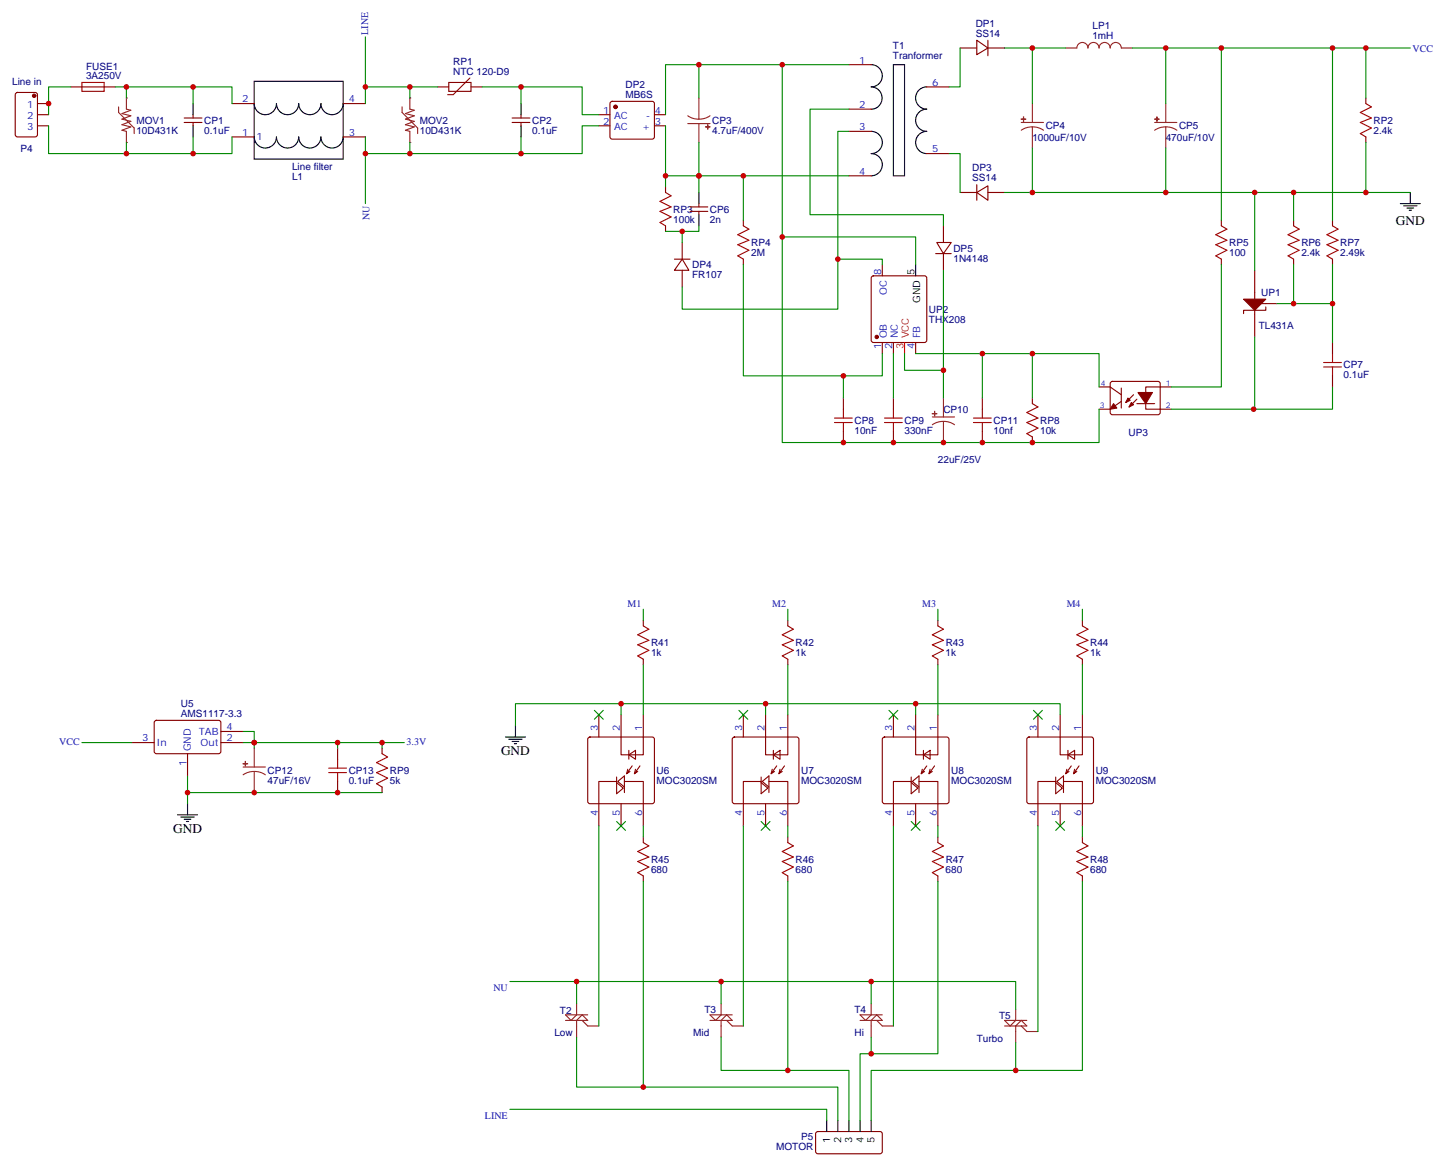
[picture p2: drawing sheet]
<svg xmlns="http://www.w3.org/2000/svg" width="459mm" height="370mm" viewBox="0 0 459 370" stroke-linecap="round" stroke-linejoin="round" font-family="sans-serif">
<path d="M204.2 198.7l1.7 1-3.5 1.8 3.5 1.8-3.5 1.4 3.5 1.7-3.5 1.8 1.8 1.1M250 198.7l1.8 1-3.6 1.8 3.6 1.8-3.6 1.4 3.6 1.7-3.6 1.8 1.8 1.1M297.6 198.7l1.8 1-3.5 1.8 3.5 1.8-3.5 1.4 3.5 1.7-3.5 1.8 1.7 1.1M343.5 198.7l1.8 1-3.6 1.8 3.6 1.8-3.6 1.4 3.6 1.7-3.6 1.8 1.8 1.1M204.2 267.5l1.7 1-3.5 1.8 3.5 1.8-3.5 1.4 3.5 1.7-3.5 1.8 1.8 1.1M250 267.5l1.8 1-3.6 1.8 3.6 1.8-3.6 1.4 3.6 1.7-3.6 1.8 1.8 1.1M297.6 267.5l1.8 1-3.5 1.8 3.5 1.8-3.5 1.4 3.5 1.7-3.5 1.8 1.7 1.1M343.5 267.5l1.8 1-3.6 1.8 3.6 1.8-3.6 1.4 3.6 1.7-3.6 1.8 1.8 1.1" fill="none" stroke="#a10000" stroke-width=".35"/>
<g fill="none" stroke="#870000" stroke-width=".35">
<path d="M58.5 38.9h5.6M58.5 37.5h5.6M61.3 36.4v1.1M61.3 38.9v1M73.6 32.9h7.1M108.9 32.9h7.1M73.6 43.5h7.1M108.9 43.5h7.1M204.2 196.9v1.8M250 196.9v1.8M297.6 196.9v1.8M343.5 196.9v1.8"/>
<path d="M204.2 209.3v1.7M250 209.3v1.7M297.6 209.3v1.7M343.5 209.3v1.7M186.7 234.2l.5-.2h19.8l.5 .2 .2 .5v19.7l-.3 .5-.4 .2h-19.8l-.5-.2-.2-.5v-19.7zM190 226.9v7.1M197.1 226.9v12.7h7.1v-12.7M199.6 239.6l2.1-1.4v2.8zM199.6 238.2v2.8M232.6 234.2l.5-.2h19.7l.5 .2 .2 .5v19.7l-.2 .5-.5 .2h-19.7l-.5-.2-.2-.5v-19.7zM235.9 226.9v7.1M243 226.9v12.7h7v-12.7"/>
<path d="M245.4 239.6l2.1-1.4v2.8zM245.4 238.2v2.8M280.2 234.2l.5-.2h19.8l.5 .2 .2 .5v19.7l-.3 .5-.4 .2h-19.8l-.5-.2-.2-.5v-19.7zM283.5 226.9v7.1M290.6 226.9v12.7h7v-12.7M293.1 239.6l2.1-1.4v2.8zM293.1 238.2v2.8M326.1 234.2l.5-.2h19.7l.5 .2 .2 .5v19.7l-.2 .5-.5 .2h-19.7l-.5-.2-.2-.5v-19.7zM329.4 226.9v7.1M336.4 226.9v12.7h7.1v-12.7M338.9 239.6l2.1-1.4v2.8zM338.9 238.2v2.8"/>
<path d="M195.7 248.1h-5.7v14.1M195.7 246.7v5.3l2.1-1.8-2.1-1.8M197.1 255.1v7.1M198.2 248.1h6v14.1M198.2 249.8l-2.2-1.7 2.2-1.8v5.3M199.2 244.2l-.3 1.4M200.6 243.1l-1.7 2.5 1-.7M201.7 244.2l-.4 1.4M203.1 243.1l-1.8 2.5 1.1-.7M241.5 248.1h-5.6v14.1M241.5 246.7v5.3l2.2-1.8-2.2-1.8M243 255.1v7.1"/>
<path d="M244 248.1h6v14.1M244 249.8l-2.1-1.7 2.1-1.8v5.3M245.1 244.2l-.4 1.4M246.5 243.1l-1.8 2.5 1.1-.7M247.5 244.2l-.3 1.4M249 243.1l-1.8 2.5 1-.7M289.2 248.1h-5.7v14.1M289.2 246.7v5.3l2.1-1.8-2.1-1.8M290.6 255.1v7.1M291.6 248.1h6v14.1M291.6 249.8l-2.1-1.7 2.1-1.8v5.3M292.7 244.2l-.4 1.4"/>
<path d="M294.1 243.1l-1.8 2.5 1.1-.7M295.2 244.2l-.4 1.4M296.6 243.1l-1.8 2.5 1.1-.7M335 248.1h-5.6v14.1M335 246.7v5.3l2.1-1.8-2.1-1.8M336.4 255.1v7.1M337.5 248.1h6v14.1M337.5 249.8l-2.1-1.7 2.1-1.8v5.3M338.6 244.2l-.4 1.4M340 243.1l-1.8 2.5 1.1-.7M341 244.2l-.3 1.4M342.4 243.1l-1.7 2.5 1-.7"/>
<path d="M204.2 265.7v1.8M204.2 278.1v1.7M250 265.7v1.8M250 278.1v1.7M297.6 265.7v1.8M297.6 278.1v1.7M343.5 265.7v1.8M343.5 278.1v1.7M259.1 359.4l.4-.2 20.1 .1 .4 .6-.1 5.9-.6 .5-20-.1-.5-.7v-5.6z"/>
</g>
<path d="M61.3 32.9v3.5M61.3 39.9v3.6M80.7 25.8h28.2v24.7h-28.2zM80.7 32.9a3.5 3.5 0 0 0 3.5 3.5 3.5 3.5 0 0 0 3.5-3.5 3.5 3.5 0 0 0 3.6 3.5 3.5 3.5 0 0 0 3.5-3.5 3.5 3.5 0 0 0 3.5 3.5 3.5 3.5 0 0 0 3.5-3.5 3.5 3.5 0 0 0 3.6 3.5 3.5 3.5 0 0 0 3.5-3.5M80.7 43.5a3.5 3.5 0 0 0 3.5 3.5 3.5 3.5 0 0 0 3.5-3.5 3.5 3.5 0 0 0 3.6 3.5 3.5 3.5 0 0 0 3.5-3.5 3.5 3.5 0 0 0 3.5 3.5 3.5 3.5 0 0 0 3.5-3.5 3.5 3.5 0 0 0 3.6 3.5 3.5 3.5 0 0 0 3.5-3.5M262.4 355.7v3.5M265.9 355.7v3.5M269.4 355.7v3.5M272.9 355.7v3.5M276.5 355.7v3.5" fill="none" stroke="#000" stroke-width=".35"/>
<g fill="none" stroke="#8c2424" stroke-width=".35">
<path d="M37.6 33.9v1.8l5 4.9v1.8M40.1 31.1v3.5l1.4 .4-2.8 1.1 2.8 .7-2.8 1 2.8 .7-2.8 1.1 2.8 .7-2.8 1 1.4 .4v3.5M183 318.6v3.6l-1.8 1.7-1.7-1.7h7M228.8 318.6v3.6l-1.7 1.7-1.8-1.7h7.1M276.5 318.6v3.6l-1.8 1.7-1.8-1.7h7.1M179.5 323.9h7l-1.8-1.7-1.7 1.7v5.3M184.7 323.9l1.8 1.8h3.5M225.3 323.9h7.1l-1.8-1.7-1.8 1.7v5.3M230.6 323.9l1.8 1.8h3.5M272.9 323.9h7.1l-1.8-1.7-1.7 1.7v5.3M278.2 323.9l1.8 1.8h3.5M318.8 325.7h7.1l-1.8-1.8-1.8 1.8v5.3"/>
<path d="M322.3 320.4v3.5l-1.7 1.8-1.8-1.8h7.1M324.1 325.7l1.8 1.7h3.5"/>
</g>
<g fill="#8c2424">
<circle cx="40.1" cy="31.1" r=".18"/>
<circle cx="40.1" cy="45.2" r=".18"/>
</g>
<path d="M22.5 27.6h14.1M138.9 27.6h3.5M142.4 26.2h7.1v2.8h-7.1zM149.1 24.8l-5.3 5.3h-1.7M149.5 27.6h3.5" fill="none" stroke="#870000" stroke-width=".35"/>
<path d="M26 26.2h7.1v2.8h-7.1z" fill="none" stroke="#a10000" stroke-width=".35"/>
<path d="M127.6 33.9v1.8l4.9 4.9v1.8M130.1 31.1v3.5l1.4 .4-2.8 1.1 2.8 .7-2.8 1 2.8 .7-2.8 1.1 2.8 .7-2.8 1 1.4 .4v3.5" fill="none" stroke="#8c2424" stroke-width=".35"/>
<g fill="#8c2424">
<circle cx="130.1" cy="31.1" r=".18"/>
<circle cx="130.1" cy="45.2" r=".18"/>
</g>
<g fill="none" stroke="#870000" stroke-width=".35">
<path d="M304.7 15.2h5.3M310 12.8l3.5 2.4-3.5 2.2zM313.5 12.8v4.9M313.5 15.2h5.3M5.1 29.6l.4-.2h5.7l.6 .4 .1 13-.5 .6-5.9 .1-.6-.5-.1-12.9zM11.9 36.4h3.5M11.9 39.9h3.5M11.9 32.9h3.5M162.5 38.9h5.7M162.5 37.5h5.7M165.3 36.4v1.1M165.3 38.9v1"/>
<path d="M190 36.4h3.6M190 39.9h3.6M193.8 32.4l.5-.2h12.7l.5 .2 .2 .5v10.6l-.3 .5-.4 .2h-12.7l-.5-.3-.2-.4v-10.6zM207.7 36.4h3.5M207.7 39.9h3.5M269.4 20.5h7.1M269.4 34.6h7.1M294.1 27.6h7.1M433.5 31.1v1.8M211.2 59.3v1.8M269.4 41.7h7.1M269.4 55.8h7.1"/>
<path d="M294.1 48.8h7.1M310 58.6v5M433.5 43.5v1.7M211.2 71.7v1.7M216.5 77v5.3M219 67.1h5.6M219 65.7h5.6M221.8 64.6v1.1M221.8 67.1v1.1M235.9 69.9v1.8M297.3 77h4.6l-2.5 3.5zM299.4 71.7v5.3"/>
<path d="M304.7 61.1h5.3M310 61.1l3.5-2.1v4.6zM313.5 61.1h5.3M387.6 69.9v1.8M410.5 69.9v1.8M422.9 69.9v1.8M214 82.3h5M216.5 82.3l2.1 3.5h-4.6zM216.5 85.8v5.3M235.9 82.3v1.7M276.7 87.8l.5-.2h16.2l.5 .2 .2 .5v19.7l-.2 .5-.5 .2h-16.2l-.5-.2-.2-.5v-19.7zM280 84v3.6"/>
<path d="M296.9 80.5h5M299.4 80.5v5.3M387.6 82.3v1.7M398.2 85.8v9.2M398.2 98.5v8.5M400.3 96.4h4.9M401.7 97.4v1.1h-7v1.1M410.5 82.3v1.7M422.9 82.3v1.7M280 108.7v3.6M283.5 108.7v3.6M290.6 108.7v3.6"/>
<path d="M422.9 108.7v3.6M422.9 119.3v3.5M267.7 126.4v3.5M267.7 136.9v3.6M283.5 126.4v3.5M283.5 136.9v3.6M311.7 126.4v3.5M311.7 136.9v3.6M327.6 126.4v1.7M327.6 138.7v1.8M348.8 122.8h3.5l3.5 2.5M352.6 121.3l.4-.2h14.8l.4 .7-.1 9.4-.6 .5-14.7-.1-.5-.6v-9.2z"/>
<path d="M355.8 127.4l-3.5 2.5h-3.5M355.8 123.2v6.3M359.7 125.3l-2.4 2.5M360.8 126.7l-2.5 2.5M360.8 128.1h5.6M371.7 122.8h-8.1v7.1h8.1M41.9 235.7h7M49.2 228.9l.4-.2h20.1l.4 .7-.1 9.4-.6 .5-20-.1-.5-.7v-9.1zM59.5 239.3v7M70.1 235.7h7.1M70.1 232.2h7.1M107.1 237.5v3.5"/>
<path d="M121.2 237.5v1.8M107.1 248.1v3.5M121.2 249.8v1.8"/>
</g>
<g fill="none" stroke="#000" stroke-width=".35">
<path d="M165.3 32.9v3.5M165.3 39.9v3.6M276.5 20.5a3.5 3.5 0 0 1 3.5 3.6 3.5 3.5 0 0 1-3.5 3.5 3.5 3.5 0 0 1 3.4 3.5 3.5 3.5 0 0 1-3.4 3.6M283.5 20.5h3.6v35.3h-3.6zM294.1 27.6a3.5 3.5 0 0 0-3.5 3.5 3.5 3.5 0 0 0 3.5 3.5 3.5 3.5 0 0 0-3.5 3.6 3.5 3.5 0 0 0 3.5 3.5 3.5 3.5 0 0 0-3.5 3.5 3.5 3.5 0 0 0 3.5 3.6M276.5 41.7a3.5 3.5 0 0 1 3.5 3.5 3.5 3.5 0 0 1-3.5 3.6 3.5 3.5 0 0 1 3.5 3.5 3.5 3.5 0 0 1-3.5 3.5M221.8 61.1v3.5M221.8 68.2v3.5M444.4 64.6h6.3M445.5 65.3h4.2M446.5 66h2.1M447.2 66.7h.7"/>
<path d="M447.6 61.1v3.5M290.6 84v3.6M160.4 234h6.4M161.5 234.7h4.2M162.5 235.4h2.1M163.2 236.1h.7M163.6 230.4v3.6M56.3 258.7h6.4M57.4 259.4h4.2M59.5 255.1v3.6M58.5 260.1h2.1M59.2 260.8h.7"/>
</g>
<g fill="#870000" stroke="#870000" stroke-width=".35">
<path d="M394.7 95h7l-3.5 3.5z"/>
<path d="M353.4 128.1l1 1.4-2.1 .4z"/>
<path d="M359 127.8l.7 .7-1.4 .7z"/>
<path d="M358 126.4l.7 .7-1.4 .7z"/>
<path d="M361.1 124.6h4.6l-2.1 3.5z"/>
<circle cx="195.3" cy="33.9" r=".53"/>
<circle cx="278.2" cy="107" r=".53"/>
<circle cx="10.8" cy="30.4" r=".53"/>
</g>
<g fill="#8c2424" stroke="#8c2424" stroke-width=".35">
<path d="M223.9 40.3h1.4z"/>
<path d="M224.6 39.6v1.4z"/>
<path d="M295.9 131.3h1.4z"/>
<path d="M296.6 130.6v1.4z"/>
<path d="M324.1 37.8l1.4 .1z"/>
<path d="M324.8 37.1v1.4z"/>
<path d="M77.2 242.4l1.4 .1z"/>
<path d="M77.9 241.7v1.4z"/>
<path d="M366.4 37.8l1.4 .1z"/>
<path d="M367.1 37.1l.1 1.4z"/>
</g>
<g fill="none" stroke="#8c2424" stroke-width=".35">
<path d="M338.2 15.2h3.5a1.76 1.76 0 0 1 1.8-1.7 1.76 1.76 0 0 1 1.8 1.7 1.76 1.76 0 0 1 1.7-1.7 1.76 1.76 0 0 1 1.8 1.7 1.76 1.76 0 0 1 1.8-1.7 1.76 1.76 0 0 1 1.7 1.7 1.76 1.76 0 0 1 1.8-1.7 1.76 1.76 0 0 1 1.7 1.7h3.6M218.3 36.8l1.6 .8 1.9 .2M218.3 39.2h7M221.8 31.1v6.7M221.8 39.2v6M225.3 36.8l-1.7 .8-1.8 .2M324.1 38.9h7.1M327.6 32.9v6M366.4 38.9h7.1M370 32.9v6M327.6 40.3l1.9 .2 1.7 .8M327.6 40.3l-1.8 .2-1.7 .8"/>
<path d="M327.6 40.3v6.7M370 40.3l1.8 .2 1.7 .8M370 40.3l-1.9 .2-1.7 .8M370 40.3v6.7M295.9 132.4h7M299.4 133.8l1.9 .2 1.6 .8M299.4 133.8l-1.8 .2-1.7 .8M299.4 126.4v6M299.4 133.8v6.7M80.7 237.5v6M77.2 243.5h7M80.7 244.9l1.8 .2 1.7 .9"/>
<path d="M80.7 244.9l-1.9 .2-1.6 .9M80.7 244.9v6.7"/>
</g>
<path d="M287.1 108.7v3.6" fill="none" stroke="#f00" stroke-width=".35"/>
<g fill="none" stroke="#a10000" stroke-width=".35">
<path d="M433.5 32.9l1.7 1-3.5 1.8 3.5 1.8-3.5 1.4 3.5 1.7-3.5 1.8 1.8 1.1M211.2 61.1l1.8 1.1-3.6 1.7 3.6 1.8-3.6 1.4 3.6 1.8-3.6 1.7 1.8 1.1M235.9 71.7l1.8 1-3.6 1.8 3.6 1.8-3.6 1.4 3.6 1.7-3.6 1.8 1.8 1.1M387.6 71.7l1.8 1-3.6 1.8 3.6 1.8-3.6 1.4 3.6 1.7-3.6 1.8 1.8 1.1M410.5 71.7l1.8 1-3.5 1.8 3.5 1.8-3.5 1.4 3.5 1.7-3.5 1.8 1.7 1.1M422.9 71.7l1.7 1-3.5 1.8 3.5 1.8-3.5 1.4 3.5 1.7-3.5 1.8 1.8 1.1M420.1 115.1h5.6M420.1 116.5h5.6M422.9 112.3v2.8M422.9 116.5v2.8M264.8 134.1h5.7M264.8 132.7h5.7"/>
<path d="M267.7 129.9v2.8M267.7 134.1v2.8M280.7 134.1h5.6M280.7 132.7h5.6M283.5 129.9v2.8M283.5 134.1v2.8M308.9 134.1h5.7M308.9 132.7h5.7M311.7 129.9v2.8M311.7 134.1v2.8M327.6 128.1l1.8 1.1-3.5 1.8 3.5 1.7-3.5 1.4 3.5 1.8-3.5 1.8 1.7 1M121.2 239.3l1.8 1-3.5 1.8 3.5 1.7-3.5 1.5 3.5 1.7-3.5 1.8 1.7 1"/>
<path d="M104.3 243.8h5.7M104.3 245.3h5.7M107.1 241v2.8M107.1 245.3v2.8"/>
</g>
<g fill="none" stroke="#008700" stroke-width=".35">
<path d="M116 11.7v15.9M304.7 15.2v12.4h-3.5M318.8 15.2h8.8v17.7M327.6 15.2h10.6M359.4 15.2h28.2v54.7M370 15.2v17.7M387.6 15.2h45.9v15.9M422.9 15.2v54.7M433.5 15.2h14.1M15.4 39.9v8.9h58.2v-5.3M22.5 27.6h-7.1v8.8M36.6 27.6h37v5.3"/>
<path d="M40.1 27.6v3.5M61.3 27.6v5.3M130.1 27.6v3.5M138.9 27.6h-22.9v5.3M153 27.6h31.7v8.8h5.3M165.3 27.6v5.3M190 39.9h-5.3v8.9h-54.6v-3.6M211.2 39.9v15.9h10.6v-10.6M221.8 31.1v-10.6h-10.6v15.9M221.8 20.5h47.6M248.2 20.5v120h100.6v-10.6M269.4 34.6h-12.3v33.6h42.3v3.5"/>
<path d="M40.1 45.2v3.6M61.3 43.5v5.3M116 43.5v5.3h14.1M116 48.8v15.8M165.3 43.5v5.3M211.2 55.8v3.5M235.9 55.8v14.1M269.4 41.7h-3.5v40.6h14.1v1.7M269.4 55.8h-47.6v5.3M301.2 48.8h3.5v12.3M327.6 47v14.1h70.6v24.7M370 47v14.1"/>
<path d="M433.5 45.2v15.9M211.2 73.4h5.3v3.6M221.8 71.7v1.7h-5.3M248.2 75.2h42.4v8.8M318.8 61.1h8.8M398.2 61.1h49.4M410.5 61.1v8.8M235.9 84v35.3h44.1v-7M265.9 82.3v15.8h-49.4v-7M299.4 85.8v31.7M387.6 84v38.8h-15.9M405.2 96.4h17.7v12.3"/>
<path d="M410.5 84v12.4M422.9 84v12.4M267.7 119.3v7.1M283.5 112.3v14.1M287.1 112.3v5.2h12.3v8.9M290.6 112.3h21.1v14.1M311.7 112.3h15.9v14.1M327.6 112.3h21.2v10.5M398.2 107v22.9h-26.5M422.9 122.8v7.1h-25.1M204.2 193.4v3.5M250 193.4v3.5"/>
<path d="M297.6 193.4v3.5M343.5 193.4v3.5M204.2 211v15.9M250 211v15.9M297.6 211v15.9M343.5 211v15.9M26 235.7h15.9M77.2 232.2h3.5v3.5h-3.5M107.1 235.7v1.8M121.2 235.7v1.8M128.3 235.7h-47.6v1.8M197.1 223.4h-33.5v7"/>
<path d="M197.1 226.9v-3.5h139.3v3.5M243 223.4v3.5M290.6 223.4v3.5M59.5 251.6h61.7M59.5 246.3v8.8M190 262.2v63.5M204.2 262.2v3.5M204.2 279.8v65.3M235.9 262.2v63.5M250 262.2v3.5M250 279.8v60M283.5 262.2v63.5"/>
<path d="M297.6 279.8v54.7h-21.1M297.6 262.2v3.5M329.4 262.2v65.2M343.5 279.8v60h-21.2M343.5 262.2v3.5M161.8 311.6h21.2M183 318.6v-7h139.3v8.8M228.8 311.6v7M276.5 311.6v7M183 329.2v15.9h82.9v10.6M228.8 329.2v10.6h40.6v15.9M276.5 329.2v5.3h-3.6v21.2"/>
<path d="M322.3 331v8.8h-45.8v15.9M161.8 352.1h100.6v3.6"/>
</g>
<g fill="#c00">
<circle cx="370" cy="15.2" r=".88"/>
<circle cx="433.5" cy="15.2" r=".88"/>
<circle cx="422.9" cy="15.2" r=".88"/>
<circle cx="387.6" cy="15.2" r=".88"/>
<circle cx="327.6" cy="15.2" r=".88"/>
<circle cx="397.8" cy="129.9" r=".88"/>
<circle cx="422.9" cy="96.4" r=".88"/>
<circle cx="211.2" cy="55.8" r=".88"/>
<circle cx="299.4" cy="117.5" r=".88"/>
<circle cx="248.2" cy="20.5" r=".88"/>
<circle cx="235.9" cy="55.8" r=".88"/>
<circle cx="221.8" cy="55.8" r=".88"/>
<circle cx="267.7" cy="119.3" r=".88"/>
<circle cx="40.1" cy="27.6" r=".88"/>
<circle cx="130.1" cy="48.8" r=".88"/>
<circle cx="165.3" cy="27.6" r=".88"/>
<circle cx="130.1" cy="27.6" r=".88"/>
<circle cx="165.3" cy="48.8" r=".88"/>
<circle cx="40.1" cy="48.8" r=".88"/>
<circle cx="61.3" cy="48.8" r=".88"/>
<circle cx="61.3" cy="27.6" r=".88"/>
<circle cx="116" cy="48.8" r=".88"/>
<circle cx="116" cy="27.6" r=".88"/>
<circle cx="228.8" cy="311.6" r=".88"/>
<circle cx="204.2" cy="345.1" r=".88"/>
<circle cx="197.1" cy="223.4" r=".88"/>
<circle cx="290.6" cy="223.4" r=".88"/>
<circle cx="243" cy="223.4" r=".88"/>
<circle cx="322.3" cy="339.8" r=".88"/>
<circle cx="276.5" cy="334.5" r=".88"/>
<circle cx="250" cy="339.8" r=".88"/>
<circle cx="276.5" cy="311.6" r=".88"/>
<circle cx="183" cy="311.6" r=".88"/>
<circle cx="299.4" cy="140.5" r=".88"/>
<circle cx="216.5" cy="73.4" r=".88"/>
<circle cx="221.8" cy="20.5" r=".88"/>
<circle cx="311.7" cy="140.5" r=".88"/>
<circle cx="311.7" cy="112.3" r=".88"/>
<circle cx="265.9" cy="82.3" r=".88"/>
<circle cx="80.7" cy="251.6" r=".88"/>
<circle cx="80.7" cy="235.7" r=".88"/>
<circle cx="59.5" cy="251.6" r=".88"/>
<circle cx="107.1" cy="235.7" r=".88"/>
<circle cx="107.1" cy="251.6" r=".88"/>
<circle cx="121.2" cy="235.7" r=".88"/>
<circle cx="15.4" cy="32.9" r=".88"/>
<circle cx="283.5" cy="140.5" r=".88"/>
<circle cx="267.7" cy="140.5" r=".88"/>
<circle cx="327.6" cy="140.5" r=".88"/>
<circle cx="410.5" cy="96.4" r=".88"/>
<circle cx="327.6" cy="61.1" r=".88"/>
<circle cx="370" cy="61.1" r=".88"/>
<circle cx="398.2" cy="61.1" r=".88"/>
<circle cx="410.5" cy="61.1" r=".88"/>
<circle cx="433.5" cy="61.1" r=".88"/>
<circle cx="327.6" cy="112.3" r=".88"/>
<circle cx="248.2" cy="75.2" r=".88"/>
</g>
<g fill="#c00" stroke="#008700" stroke-width=".35">
<path d="M195.7 260.8l2.8 2.8zM198.5 260.8l-2.8 2.8z"/>
<path d="M188.6 225.5l2.9 2.8zM191.5 225.5l-2.9 2.8z"/>
<path d="M241.5 260.8l2.9 2.8zM244.4 260.8l-2.9 2.8z"/>
<path d="M234.5 225.5l2.8 2.8zM237.3 225.5l-2.8 2.8z"/>
<path d="M282.1 225.5l2.8 2.8zM284.9 225.5l-2.8 2.8z"/>
<path d="M289.2 260.8l2.8 2.8zM292 260.8l-2.8 2.8z"/>
<path d="M335 260.8l2.9 2.8zM337.9 260.8l-2.9 2.8z"/>
<path d="M328 225.5l2.8 2.8zM328 228.3l2.8-2.8z"/>
</g>
<g font-size="4.2">
<text x="443" y="71.4">GND</text>
<text x="159" y="239.6">GND</text>
<text x="54.9" y="264.3">GND</text>
</g>
<g font-size="3.2" fill="#00f">
<text x="116.8" y="11" transform="rotate(-90 116.8 11)">LINE</text>
<text x="448.3" y="16.4">VCC</text>
<text x="272.7" y="20.2">1</text>
<text x="295.9" y="27.2">6</text>
<text x="8.6" y="34.3">1</text>
<text x="76.9" y="32.5">2</text>
<text x="110.7" y="32.5">4</text>
<text x="272.7" y="34.3">2</text>
<text x="8.6" y="37.8">2</text>
<text x="8.6" y="41.3">3</text>
<text x="191.4" y="36.1">1</text>
<text x="191.4" y="39.6">2</text>
<text x="194.9" y="37.8">AC</text>
<text x="194.9" y="41.3">AC</text>
<text x="203.8" y="41.3">+</text>
<text x="204.9" y="37.8">-</text>
<text x="207.9" y="39.6">3</text>
<text x="207.9" y="36.1">4</text>
<text x="272.7" y="41.3">3</text>
<text x="76.9" y="43.1">1</text>
<text x="81.4" y="44.5">1</text>
<text x="110.7" y="43.1">3</text>
<text x="295.9" y="48.4">5</text>
<text x="272.7" y="55.5">4</text>
<text x="117.3" y="69.9" transform="rotate(-90 117.3 69.9)">NU</text>
<text x="279.6" y="87.4" transform="rotate(-90 279.6 87.4)">8</text>
<text x="281.4" y="93.6" transform="rotate(-90 281.4 93.6)">OC</text>
<text x="281.4" y="107.4" transform="rotate(-90 281.4 107.4)">OB</text>
<text x="284.9" y="107.4" transform="rotate(-90 284.9 107.4)">NC</text>
<text x="292" y="107.4" transform="rotate(-90 292 107.4)">FB</text>
<text x="279.6" y="110.9" transform="rotate(-90 279.6 110.9)">1</text>
<text x="283.2" y="110.9" transform="rotate(-90 283.2 110.9)">2</text>
<text x="290.2" y="110.9" transform="rotate(-90 290.2 110.9)">4</text>
<text x="199.2" y="192.7">M1</text>
<text x="245" y="192.7">M2</text>
<text x="292.7" y="192.7">M3</text>
<text x="338.5" y="192.7">M4</text>
<text x="63.1" y="233.3">TAB</text>
<text x="71.9" y="231.8">4</text>
<text x="189.7" y="232.2" transform="rotate(-90 189.7 232.2)">3</text>
<text x="196.7" y="232.2" transform="rotate(-90 196.7 232.2)">2</text>
<text x="203.8" y="232.2" transform="rotate(-90 203.8 232.2)">1</text>
<text x="235.5" y="232.2" transform="rotate(-90 235.5 232.2)">3</text>
<text x="242.6" y="232.2" transform="rotate(-90 242.6 232.2)">2</text>
<text x="249.7" y="232.2" transform="rotate(-90 249.7 232.2)">1</text>
<text x="283.2" y="232.2" transform="rotate(-90 283.2 232.2)">3</text>
<text x="290.2" y="232.2" transform="rotate(-90 290.2 232.2)">2</text>
<text x="297.3" y="232.2" transform="rotate(-90 297.3 232.2)">1</text>
<text x="329" y="232.2" transform="rotate(-90 329 232.2)">3</text>
<text x="336.1" y="232.2" transform="rotate(-90 336.1 232.2)">2</text>
<text x="343.1" y="232.2" transform="rotate(-90 343.1 232.2)">1</text>
<text x="18.8" y="236.6">VCC</text>
<text x="45.1" y="235.4">3</text>
<text x="49.6" y="236.8">In</text>
<text x="60.6" y="238.5" transform="rotate(-90 60.6 238.5)">GND</text>
<text x="63.6" y="236.8">Out</text>
<text x="71.9" y="235.4">2</text>
<text x="129" y="236.6">3.3V</text>
<text x="59.2" y="243" transform="rotate(-90 59.2 243)">1</text>
<text x="189.7" y="258.9" transform="rotate(-90 189.7 258.9)">4</text>
<text x="196.7" y="258.9" transform="rotate(-90 196.7 258.9)">5</text>
<text x="203.8" y="258.9" transform="rotate(-90 203.8 258.9)">6</text>
<text x="235.5" y="258.9" transform="rotate(-90 235.5 258.9)">4</text>
<text x="242.6" y="258.9" transform="rotate(-90 242.6 258.9)">5</text>
<text x="249.7" y="258.9" transform="rotate(-90 249.7 258.9)">6</text>
<text x="283.2" y="258.9" transform="rotate(-90 283.2 258.9)">4</text>
<text x="290.2" y="258.9" transform="rotate(-90 290.2 258.9)">5</text>
<text x="297.3" y="258.9" transform="rotate(-90 297.3 258.9)">6</text>
<text x="329" y="258.9" transform="rotate(-90 329 258.9)">4</text>
<text x="336.1" y="258.9" transform="rotate(-90 336.1 258.9)">5</text>
<text x="343.1" y="258.9" transform="rotate(-90 343.1 258.9)">6</text>
<text x="156.6" y="314.7">NU</text>
<text x="153.9" y="355.2">LINE</text>
</g>
<g font-size="3.2" fill="#000080">
<text x="309.6" y="11.7">SS14</text>
<text x="309.6" y="8.6">DP1</text>
<text x="346.7" y="9.3">LP1</text>
<text x="283.4" y="15.6">T1</text>
<text x="346.7" y="12.4">1mH</text>
<text x="27.3" y="22.1">FUSE1</text>
<text x="143.8" y="23.7">NTC 120-D9</text>
<text x="143.8" y="20.6">RP1</text>
<text x="283.4" y="18.8">Tranformer</text>
<text x="3.9" y="26.9">Line in</text>
<text x="27.3" y="25.1">3A250V</text>
<text x="198.5" y="27.9">DP2</text>
<text x="198.5" y="31.1">MB6S</text>
<text x="43.3" y="39.4">MOV1</text>
<text x="64.8" y="39.3">CP1</text>
<text x="133.2" y="39.4">MOV2</text>
<text x="168.9" y="39.3">CP2</text>
<text x="226" y="39.3">CP3</text>
<text x="331.9" y="41.1">CP4</text>
<text x="374.2" y="41.1">CP5</text>
<text x="435.9" y="39.3">RP2</text>
<text x="43.3" y="42.5">10D431K</text>
<text x="64.8" y="42.5">0.1uF</text>
<text x="133.2" y="42.5">10D431K</text>
<text x="168.9" y="42.5">0.1uF</text>
<text x="226" y="42.5">4.7uF/400V</text>
<text x="327.6" y="44.7">1000uF/10V</text>
<text x="370" y="44.7">470uF/10V</text>
<text x="435.9" y="42.5">2.4k</text>
<text x="6.5" y="48.1">P4</text>
<text x="92.7" y="54">Line filter</text>
<text x="92.7" y="57.2">L1</text>
<text x="308.5" y="57.6">SS14</text>
<text x="308.6" y="54.4">DP3</text>
<text x="213.7" y="70.7">100k</text>
<text x="213.7" y="67.5">RP3</text>
<text x="225.3" y="70.7">2n</text>
<text x="225.3" y="67.5">CP6</text>
<text x="238.4" y="81.3">2M</text>
<text x="238.4" y="78.1">RP4</text>
<text x="302.6" y="83">1N4148</text>
<text x="302.6" y="79.9">DP5</text>
<text x="390.1" y="81.3">100</text>
<text x="390.1" y="78.1">RP5</text>
<text x="413" y="81.3">2.4k</text>
<text x="413" y="78.1">RP6</text>
<text x="425.3" y="81.3">2.49k</text>
<text x="425.3" y="78.1">RP7</text>
<text x="219.7" y="88.3">FR107</text>
<text x="219.7" y="85.2">DP4</text>
<text x="400.3" y="94">UP1</text>
<text x="294.8" y="99.2">UP2</text>
<text x="294.8" y="102.5">THX208</text>
<text x="399.5" y="104.5">TL431A</text>
<text x="426.4" y="116.9">CP7</text>
<text x="426.4" y="120.1">0.1uF</text>
<text x="299.4" y="131.1">CP10</text>
<text x="271.2" y="137.7">10nF</text>
<text x="271.2" y="134.5">CP8</text>
<text x="287.1" y="137.7">330nF</text>
<text x="287.1" y="134.5">CP9</text>
<text x="315.3" y="137.7">10nf</text>
<text x="315.3" y="134.5">CP11</text>
<text x="330.1" y="137.7">10k</text>
<text x="330.1" y="134.5">RP8</text>
<text x="358.2" y="138.4">UP3</text>
<text x="297.6" y="146.9">22uF/25V</text>
<text x="206.6" y="208.3">1k</text>
<text x="206.6" y="205.1">R41</text>
<text x="252.5" y="208.3">1k</text>
<text x="252.5" y="205.1">R42</text>
<text x="300.1" y="208.3">1k</text>
<text x="300.1" y="205.1">R43</text>
<text x="346" y="208.3">1k</text>
<text x="346" y="205.1">R44</text>
<text x="57.4" y="227.6">AMS1117-3.3</text>
<text x="57.4" y="224.4">U5</text>
<text x="84.9" y="245.7">CP12</text>
<text x="110.7" y="245.7">CP13</text>
<text x="123.7" y="245.8">RP9</text>
<text x="208.4" y="245.6">U6</text>
<text x="254.2" y="245.6">U7</text>
<text x="301.9" y="245.6">U8</text>
<text x="347.7" y="245.6">U9</text>
<text x="84.9" y="248.9">47uF/16V</text>
<text x="110.7" y="248.9">0.1uF</text>
<text x="123.7" y="248.8">5k</text>
<text x="208.4" y="248.9">MOC3020SM</text>
<text x="254.2" y="248.9">MOC3020SM</text>
<text x="301.9" y="248.9">MOC3020SM</text>
<text x="347.7" y="248.9">MOC3020SM</text>
<text x="206.6" y="273.9">R45</text>
<text x="252.5" y="273.9">R46</text>
<text x="300.1" y="273.9">R47</text>
<text x="346" y="273.9">R48</text>
<text x="206.6" y="277.1">680</text>
<text x="252.5" y="277.1">680</text>
<text x="300.1" y="277.1">680</text>
<text x="346" y="277.1">680</text>
<text x="177.7" y="322">T2</text>
<text x="223.6" y="321.7">T3</text>
<text x="271.2" y="321.7">T4</text>
<text x="317" y="323.4">T5</text>
<text x="175.9" y="328.7">Low</text>
<text x="220" y="328.7">Mid</text>
<text x="271.2" y="328.7">Hi</text>
<text x="310" y="330.8">Turbo</text>
<text x="246.3" y="364.9">MOTOR</text>
<text x="254.2" y="361.9">P5</text>
</g>
<g font-size="3.2">
<text x="290.2" y="87.4" transform="rotate(-90 290.2 87.4)">5</text>
<text x="292" y="96.1" transform="rotate(-90 292 96.1)">GND</text>
<text x="263.4" y="363" transform="rotate(-90 263.4 363)">1</text>
<text x="266.9" y="363" transform="rotate(-90 266.9 363)">2</text>
<text x="270.5" y="363" transform="rotate(-90 270.5 363)">3</text>
<text x="274" y="363" transform="rotate(-90 274 363)">4</text>
<text x="277.5" y="363" transform="rotate(-90 277.5 363)">5</text>
</g>
<g font-size="3.2" fill="#f00">
<text x="288.5" y="107.4" transform="rotate(-90 288.5 107.4)">VCC</text>
<text x="286.7" y="110.9" transform="rotate(-90 286.7 110.9)">3</text>
</g>
<g font-size="2.5" fill="#00f">
<text x="349.3" y="122.5">4</text>
<text x="370" y="122.5">1</text>
<text x="349" y="129.5">3</text>
<text x="370" y="129.5">2</text>
</g>
</svg>
